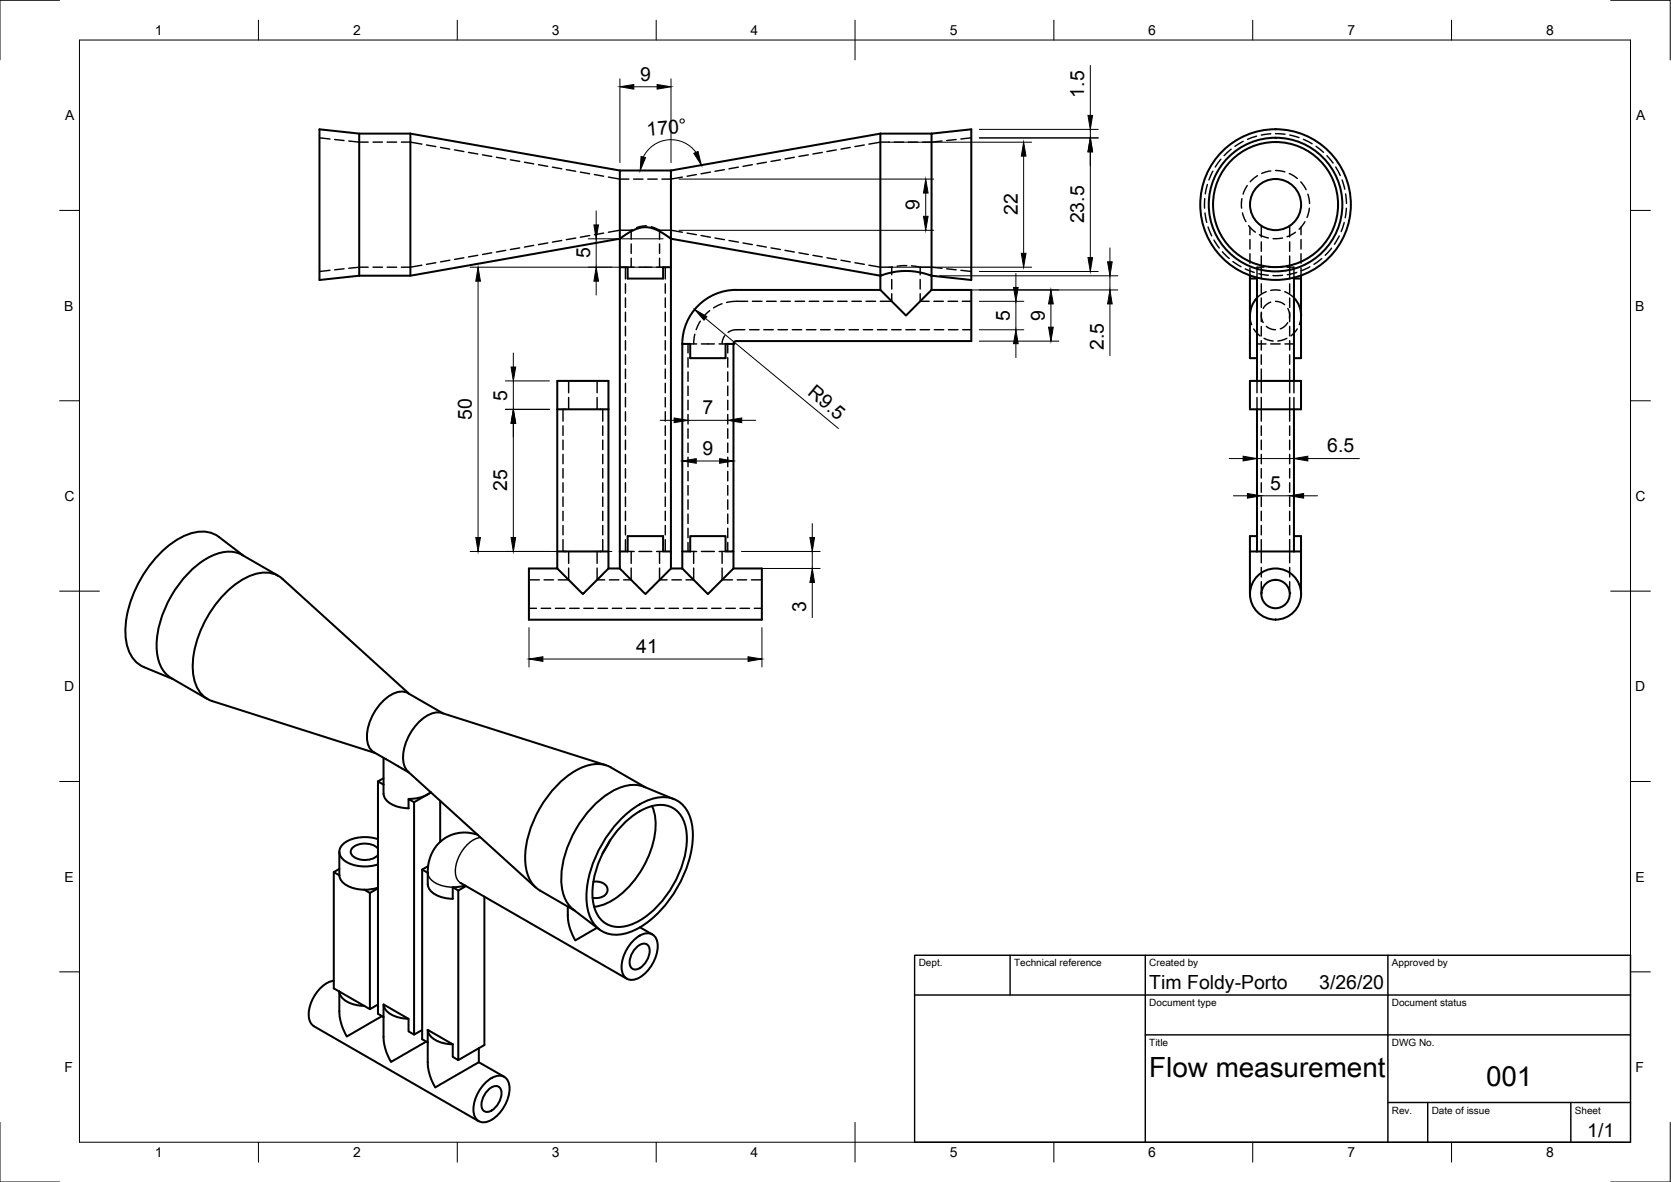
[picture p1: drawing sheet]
<svg xmlns="http://www.w3.org/2000/svg" width="420mm" height="297mm" viewBox="0 0 420 297" stroke-linecap="round" stroke-linejoin="round" font-family="sans-serif">
<!-- layer: Visible -->
<g fill="none" stroke="#000" stroke-width=".51">
<path d="M90.3 33.6v35.7M103.2 33.6h-12.9l-10-1.1v37.9l10-1.1M103.2 33.6v35.7M103.2 33.6l52.7 9.2M221.4 33.6v35.7l2.9-.9 2.9-.3 3.3 .2 3.7 1v-35.7M221.4 33.6h12.8M221.4 33.6l-52.7 9.2M234.2 33.6l10-1.1v37.9l-10-1.1v3.6M155.9 42.8v17.2l3.3-2.1 1.8-.7 1.1-.1 1.3 .1 1.5 .5 1.7 .8 2.1 1.5v-17.2M155.9 42.8h12.8M90.3 69.3h12.9l52.7-9.3v82.9M155.9 67.1h1.9v2.9h8.9v-2.9h2"/>
<path d="M221.4 72.9l6.4 6.4 6.4-6.4M221.4 72.9l-36.3-.1a13.6 13.6 0 0 0-13.5 13.6M221.4 72.9v-3.6l-52.7-9.3v82.9M234.2 72.9h10v12.8h-59.1a.71 .71 0 0 0-.7 .7M314.3 70h1.8M314.3 79.3v10.7h1.8M314.3 69.2v10.1M316.1 69.8v25.9M316.1 74.8l-.9 1.2-.6 1.2-.3 2.1M325.4 70h1.7M325.4 69.8v25.9M325.4 74.8l1.2 1.8 .4 1.3 .2 1.4"/>
<path d="M327.1 79.3v10.7h-1.7M327.1 69.2v10.1M171.6 86.4h1.9v3.6h8.9v-3.6h2v52.2h-2v-3.9h-8.9v3.9h-1.9M171.6 86.4v56.5M140.1 102.9h12.9M316.1 102.9h-1.8v-7.2h12.8v7.2h-1.7M316.1 102.9h9.3M316.1 102.9v35.7M325.4 102.9v35.7M55 134.9a8.2 8.2 0 0 0-8.4-.4 28.1 28.1 0 0 0-13.6 16.2 18.5 18.5 0 0 0-.4 13.4 7 7 0 0 0 3.6 3.5l7.2 3M55.1 134.9l6.1 4.8M140.1 138.6v4.3h-7.1v12.8h58.6v-12.8h-7.2"/>
<path d="M140.1 138.6v-42.9h12.9v47.2M140.1 138.6h12.9M155.9 138.6h1.9v-3.9h8.9v3.9h2M184.4 138.6v4.3M314.3 138.6h1.8M316.1 138.6h9.3M316.1 134.7h-1.8v14.6M325.4 138.6h1.7M325.4 134.7h1.7v14.6M70 144.7l-9.1-5.2a9.3 9.3 0 0 0-9.6 1.2 27.8 27.8 0 0 0-11.9 22.3 8.8 8.8 0 0 0 3.7 7.4l9.1 5.3M140.1 142.9l6.5 6.4 6.4-6.4M153 142.9h2.9"/>
<path d="M155.9 142.9l6.4 6.4 6.4-6.4M168.7 142.9h2.9M171.6 142.9l6.4 6.4 6.4-6.4M102.9 174.4l-31.9-28.9a7.4 7.4 0 0 0-7.9-.9 25.1 25.1 0 0 0-12.3 13 21.3 21.3 0 0 0-1.9 13.3 7.1 7.1 0 0 0 4.5 5.3l40.9 13M111.1 179.2l41.3 13.1M111.1 179.2a6.9 6.9 0 0 0-6.6 3.1 11.3 11.3 0 0 0-2.8 10.3l.9 1.3M111.4 179.3l-8.8-5.1a4.9 4.9 0 0 0-5.5 1.3 12.9 12.9 0 0 0-4.7 11 3.7 3.7 0 0 0 1.6 2.6l8.8 5M95 196.4l1.4 .8a4 4 0 0 0 1.6 4.6 8.6 8.6 0 0 0 4.7 1.3M96.4 195.6l-1.4 .8v58.4l1.4 .8M96.4 190.4v6.8M102.6 193.9l32.1 29.1M108.3 199.1a7.9 7.9 0 0 1-5.6 1.7"/>
<path d="M108.4 199.1l-4.3 2.5M161.9 197.7l7.6 3.2M161.9 197.7a10.1 10.1 0 0 0-9.3 2 28.1 28.1 0 0 0-11.5 21.3 9.6 9.6 0 0 0 3.1 7.6M162.3 197.9l-8.7-5.1a9.3 9.3 0 0 0-9.6 1.3 27.8 27.8 0 0 0-11.9 22.2 8.8 8.8 0 0 0 3.7 7.5M83.9 219.2v29.2l9.1 5.2 2-1.2M85.3 214.1v5.9M85.3 218.4l-1.4 .8 1.4 .8M85.3 220a4 4 0 0 0 3.2 3.1l3.1 .5M95 213.2a4.9 4.9 0 0 0-6.5 .1 1.65 1.65 0 0 0 1.2 2.5 5.1 5.1 0 0 0 5.3-.9M95 210.9a9.4 9.4 0 0 0-8.8 1.3 2.54 2.54 0 0 0 .6 4.2 9.9 9.9 0 0 0 8.2 .8M104.1 201.6v58.4l2.1-1.2M104.1 201.6l-1.4-.8v2.3"/>
<path d="M106.2 218.5l1.3 .8M107.5 219.3l.1 3a4 4 0 0 0 3.1 3.1l3.2 .5-.1-2.9M107.7 217.7l-1.5 .8v42.7l1.3 .8M110.7 201.2v10.3M120.1 209.8a9.3 9.3 0 0 0-12.5 9.5M153.5 211.1l-2 3.4M155.9 206.1a17.1 17.1 0 0 1 10.5-5.8 7.1 7.1 0 0 1 7.5 6.5 24.8 24.8 0 0 1-4 17 24.2 24.2 0 0 1-11.9 10.6 7.3 7.3 0 0 1-10.2-5.9 24.8 24.8 0 0 1 4-17.1l1.9-2.8zM156.2 207.6a15.1 15.1 0 0 1 9.9-5.3 6.3 6.3 0 0 1 6.3 5.5 22.3 22.3 0 0 1-4 16.1 21.1 21.1 0 0 1-10.3 8.6 6.5 6.5 0 0 1-8.8-5.1 22.3 22.3 0 0 1 4-16zM163.9 202.6a15.5 15.5 0 0 1-.4 11.6 23.4 23.4 0 0 1-11.1 12.9l-3 .8M93 224.4v29.2M95 223.1l-1.6 .4-1.8 .1M95 223.3l-2 1.1-1.4-.8"/>
<path d="M113.8 223l1.4 .8v42.6l-1.4-.8v-3.2M115.8 221.9l41.8 24.1M117 222.5l-3.1 .5M117.2 222.7l-2 1.1M121.8 225.3v37.3l-6.6 3.8M135.7 223.8l8.8 5M142.8 227.8a13.8 13.8 0 0 0 1.9 8.5l5.4-3.1M144.2 228.6l6.5 5M149.2 221.6a2.82 2.82 0 0 1 3.6 2 2.64 2.64 0 0 1-3.3 2.1l-.5-.1M159.4 236.2a4.4 4.4 0 0 1 4.4-1.5 3.5 3.5 0 0 1 1.5 4 9.7 9.7 0 0 1-5.3 7.3 2.68 2.68 0 0 1-2.8-.3 2.68 2.68 0 0 1-.9-2.7 10.2 10.2 0 0 1 3.1-6.8zM159.9 238.3a2.26 2.26 0 0 1 2.9-.9 4 4 0 0 1-1 5.1 2.26 2.26 0 0 1-2.9 .8 4 4 0 0 1 1-5zM160.9 233l3.1 1.8"/>
<path d="M83.9 246.5a8.6 8.6 0 0 0-6.1 6.9 4.2 4.2 0 0 0 1.2 4.5l41.4 23.9M91.6 252.8a6.5 6.5 0 0 1-6.2-3l-.1-.6v4.9a12.8 12.8 0 0 0 1.9 6.4l8.9-5.1M96.4 255.6v4.9a12.8 12.8 0 0 0 1.9 6.4l8.9-5.1M96.4 255.6v-3.2l6.3 3.6v3.2l1.4 .8M96.5 252.4a4 4 0 0 0 3.1 3.1l3.1 .5M107.5 258.8v8.1a12.8 12.8 0 0 0 1.9 6.4l11-6.4M107.5 258.8l6.3 3.6M107.6 258.8a4 4 0 0 0 3.1 3.1l3.2 .5M120.4 266.9l6.4 3.7M120.4 263.4v3.5M122.1 272a4.4 4.4 0 0 1 4.4-1.5 3.5 3.5 0 0 1 1.6 3.9 9.7 9.7 0 0 1-5.3 7.4 2.68 2.68 0 0 1-2.8-.3 2.68 2.68 0 0 1-1-2.7 10.2 10.2 0 0 1 3.1-6.8zM122.6 274.1a2.26 2.26 0 0 1 2.9-.9 4 4 0 0 1-.9 5.1 2.26 2.26 0 0 1-3 .8 4 4 0 0 1 1-5z"/>
<circle cx="320.7" cy="51.4" r="15.7"/>
<circle cx="320.7" cy="51.4" r="16.8"/>
<circle cx="320.7" cy="51.4" r="6.4"/>
<circle cx="320.7" cy="51.4" r="18.9"/>
<circle cx="320.7" cy="149.3" r="3.6"/>
<circle cx="320.7" cy="149.3" r="6.4"/>
</g>
<!-- layer: Hidden -->
<g fill="none" stroke="#000" stroke-width=".36">
<path d="M80.3 34.6l2.7 .3M84.1 35.1l2.4 .2M87.7 35.4l2.6 .3h2.3M93.8 35.7h2.4M97.3 35.7h2.4M100.9 35.7h2.3l2.9 .5M107.2 36.4l2.4 .4M110.8 37l2.3 .5M114.3 37.7l2.3 .4M117.8 38.3l2.3 .4M121.3 38.9l2.4 .4M124.8 39.5l2.4 .4"/>
<path d="M199.7 39.5l-2.3 .4M203.2 38.9l-2.3 .4M206.8 38.3l-2.4 .4M210.3 37.7l-2.4 .4M213.8 37l-2.3 .5M217.3 36.4l-2.3 .4M223.6 35.7h-2.2l-2.9 .5M224.8 35.7h2.4M228.4 35.7h2.4M236.9 35.4l-2.7 .3h-2.2M240.4 35.1l-2.4 .2M244.2 34.6l-2.6 .3"/>
<path d="M309.6 37.5l-1.8 1.6M312.6 35.5l-2.1 1.3M316 34.2l-2.3 .8M319.5 33.6l-2.4 .3M320.7 33.6l2.4 .1M324.3 33.9l2.3 .7M327.7 35l2.2 1.1M330.9 36.8l1.9 1.5M333.7 39.1l1.5 1.9M128.3 40.2l2.4 .4M131.9 40.8l2.3 .4M135.4 41.4l2.3 .4"/>
<path d="M138.9 42l2.3 .4M142.4 42.6l2.4 .4M144.8 59.8l-2.4 .4M145.9 43.3l2.4 .4M148.3 59.2l-2.4 .4M149.5 43.9l2.3 .4M151.8 58.6l-2.3 .4M153 44.5l2.9 .5h2.2M158.7 57.9v2.2M158.7 57.9h-2.8l-2.9 .5M159 57.7l-.3 .2M159.3 45h2.4"/>
<path d="M162.6 56.8h-1.2l-1.3 .4M162.9 45h2.3M163.8 57l2 .9M165.8 57.9v2.2M165.8 57.9h2.9l2.9 .5M171.6 44.5l-2.9 .5h-2.3M172.8 58.6l2.3 .4M175.1 43.9l-2.3 .4M176.3 59.2l2.3 .4M178.6 43.3l-2.3 .4M179.8 59.8l2.3 .4M182.1 42.6l-2.3 .4"/>
<path d="M185.7 42l-2.4 .4M189.2 41.4l-2.4 .4M192.7 40.8l-2.3 .4M196.2 40.2l-2.3 .4M302.9 49.9v2.4M303 53.5l.4 2.4M303.6 46.4l-.5 2.3M303.8 57.1l.9 2.2M305 43l-1 2.2M307 40l-1.4 2M312.3 49.9l-.1 2.4M312.4 53.5l.9 2.2"/>
<path d="M313.6 46.6l-1 2.2M313.9 56.7l1.8 1.6M314.3 57.1v1.9M316.2 44.2l-1.9 1.5M316.7 59l2.2 .8M317.1 56.8v2.8M319.5 43l-2.3 .6M320.7 42.8l2.4 .4M322.5 59.8l-2.4 .2M324.2 43.6l2 1.3M324.3 56.8v2.8M325.7 58.4l-2.1 1.1"/>
<path d="M327.1 45.7l1.3 2M327.1 57.1v1.9M328.1 55.7l-1.5 1.9M328.8 48.8l.5 2.3M329.2 52.3l-.5 2.3M335.9 42l1.1 2.1M336.7 59.3l-1.2 2.1M337.5 45.2l.6 2.3M338 55.9l-.8 2.3M338.3 48.7l.3 2.4M338.5 52.3l-.3 2.4M83 67.9l-2.7 .3"/>
<path d="M86.5 67.5l-2.4 .3M92.6 67.1h-2.3l-2.6 .3M93.8 67.1h2.4M97.3 67.1h2.4M106.1 66.6l-2.9 .5h-2.3M109.6 66l-2.4 .4M113.1 65.4l-2.3 .4M116.6 64.8l-2.3 .4M120.1 64.2l-2.3 .4M123.7 63.5l-2.4 .5M127.2 62.9l-2.4 .4M130.7 62.3l-2.4 .4"/>
<path d="M134.2 61.7l-2.3 .4M137.7 61.1l-2.3 .4M141.2 60.4l-2.3 .4M157.3 67.1v3M157.3 71.3v2.4M157.3 74.9v2.4M157.3 78.5v2.3M157.8 67.1h1.6M158.7 61.3v2.4M158.7 64.9v2.2M160.7 67.1h3.2M165.1 67.1h1.6"/>
<path d="M165.8 61.3v2.4M165.8 64.9v2.2M167.3 67.1v3M167.3 71.3v2.4M167.3 74.9v2.4M167.3 78.5v2.3M178.5 78.1l-1.7 1.6M181.5 76.3l-2.1 1.1M183.3 60.4l2.4 .4M186.8 61.1l2.4 .4M188 75.7a17.1 17.1 0 0 0-5.3 .3M189.2 75.7h2.4"/>
<path d="M190.4 61.7l2.3 .4M192.8 75.7h2.4M193.9 62.3l2.3 .4M196.3 75.7h2.4M197.4 62.9l2.3 .4M199.9 75.7h2.4M200.9 63.5l2.3 .5M203.5 75.7h2.4M204.4 64.2l2.4 .4M207.1 75.7h2.3M207.9 64.8l2.4 .4M210.6 75.7h2.4"/>
<path d="M211.5 65.4l2.3 .4M214.2 75.7h2.4M215 66l2.3 .4M217.8 75.7h2.4M218.5 66.6l2.9 .5h2.8M224.2 73.8v1.9h-2.9M224.2 67.1v2M224.2 70.2v2.4M224.4 67.1h-.2M228 66.7l-2.4 .2M229.2 66.8l2.2 .3M231.4 67.1h2.8l2.7 .3"/>
<path d="M231.4 73.8v1.9h2.2M231.4 67.1v2M231.4 70.2v2.4M234.8 75.7h2.4M238 67.5l2.4 .3M238.4 75.7h2.4M241.6 67.9l2.6 .3M242 75.7h2.2M305.2 60.3l1.4 2M307.4 63.3l1.7 1.7M310 65.7l2 1.3M313.1 67.6l2.3 .9"/>
<path d="M314.3 79.3l.4 2.3M314.3 60.2v2.4M314.3 63.8v2.4M314.3 67.3v1.9M316.5 68.8l2.4 .4M317.1 60.8v2.3M317.1 64.3v5.8M317.1 71.3v2.4M317.1 74.9v2.4M317.1 78.5v2.3M317.2 78.7v1l.4 1.4M317.8 67.1h-1.7v2.7"/>
<path d="M318.4 73.3l-1.3 .7-1 .9M319 67.1h3.4M319.5 75.9l-1.3 .8-.6 .8M319.5 73h2.4M320.7 75.7l1.1 .2 1.2 .7M322.5 69.2l-2.4 .1M323 73.3l1.3 .7 1.1 .9M323.6 67.1h1.8v2.7M323.8 77.5l.4 1.1v1.3M324.3 60.8v2.3M324.3 64.3v5.8M324.3 71.3v2.4"/>
<path d="M324.3 74.9v2.4M324.3 78.5v2.3M326.1 68.5l-2.4 .5M327.1 79.3l-.4 2.3M327.1 60.2v2.4M327.1 63.8v2.4M327.1 67.3v1.9M329.4 67l-2.2 1.1M332.3 65l-1.9 1.4M334.8 62.4l-1.6 1.8M143 95.7v3M143 99.9v3"/>
<path d="M150.1 95.7v3M150.1 99.9v3M157.3 82v2.4M157.3 85.6v2.4M157.3 89.2v2.4M157.3 92.7v2.4M157.3 96.3v2.4M157.3 99.9v2.4M167.3 82v2.4M167.3 85.6v2.4M167.3 89.2v2.4M167.3 92.7v2.4"/>
<path d="M167.3 96.3v2.4M167.3 99.9v2.4M173 86.4v2.3M173 89.9v2.4M173 93.5v2.3M173 97v2.4M173.5 86.4h1.7M174.7 84l-.3 2.4M176.1 80.7l-1.1 2.2M176.4 86.4h3.2M180.8 86.4h1.6M182.2 84.4l-.5 1-.1 1"/>
<path d="M183 86.4v2.3M183 89.9v2.4M183 93.5v2.3M183 97v2.4M187.3 82.9a6.6 6.6 0 0 0-3.7 .3l-.5 .3M188.5 82.9h2.4M192 82.9h2.4M195.6 82.9h2.4M199.2 82.9h2.4M202.8 82.9h2.3M206.3 82.9h2.4M209.9 82.9h2.4"/>
<path d="M213.5 82.9h2.4M217.1 82.9h2.3M220.6 82.9h2.4M224.2 82.9h2.4M227.8 82.9h2.3M231.4 82.9h2.3M234.9 82.9h2.4M238.5 82.9h2.4M242.1 82.9h2.1M315.2 82.7l1.6 1.7M316.1 86.4h2.2M316.1 95.7v3"/>
<path d="M316.1 99.9v3M317.1 82v2.4M317.1 85.6v2.4M317.1 89.2v2.4M317.1 92.7v6M317.1 99.9v5.9M317.8 85l2.3 .7M318.4 82l1 .6 1.3 .3M319.5 86.4h2.4M323.1 86.4h2.3M323.6 85l-2.3 .7M323.8 81.1l-.8 .9-1.1 .6"/>
<path d="M324.3 82v2.4M324.3 85.6v2.4M324.3 89.2v2.4M324.3 92.7v6M324.3 99.9v5.9M325.4 95.7v3M325.4 99.9v3M326.2 82.7l-1.6 1.7M141.6 102.9v2.9M141.6 107v2.4M141.6 110.6v2.4M141.6 114.2v2.4"/>
<path d="M141.6 117.8v2.3M151.6 102.9v2.9M151.6 107v2.4M151.6 110.6v2.4M151.6 114.2v2.4M151.6 117.8v2.3M157.3 103.5v2.3M157.3 107v2.4M157.3 110.6v2.4M157.3 114.2v2.4M157.3 117.8v2.3M167.3 103.5v2.3"/>
<path d="M167.3 107v2.4M167.3 110.6v2.4M167.3 114.2v2.4M167.3 117.8v2.3M173 100.6v2.4M173 104.2v2.4M173 107.7v2.4M173 111.3v2.4M173 114.9v2.4M173 118.5v2.3M183 100.6v2.4M183 104.2v2.4"/>
<path d="M183 107.7v2.4M183 111.3v2.4M183 114.9v2.4M183 118.5v2.3M317.1 107v2.4M317.1 110.6v2.4M317.1 114.2v2.4M317.1 117.8v2.3M324.3 107v2.4M324.3 110.6v2.4M324.3 114.2v2.4M324.3 117.8v2.3"/>
<path d="M141.6 121.3v2.4M141.6 124.9v2.4M141.6 128.5v2.3M141.6 132v2.4M141.6 135.6v3M143 138.6v3M150.1 138.6v3M151.6 121.3v2.4M151.6 124.9v2.4M151.6 128.5v2.3M151.6 132v2.4M151.6 135.6v3"/>
<path d="M157.3 121.3v2.4M157.3 124.9v2.4M157.3 128.5v2.3M157.3 132v2.4M157.3 135.6v3M157.8 138.6h1.6M158.7 138.6v3M160.7 138.6h3.2M165.1 138.6h1.6M165.8 138.6v3M167.3 121.3v2.4M167.3 124.9v2.4"/>
<path d="M167.3 128.5v2.3M167.3 132v2.4M167.3 135.6v3M173 122v2.4M173 125.6v2.4M173 129.2v2.4M173 132.7v2.4M173 136.3v2.3M173.5 138.6h1.7M174.4 138.6v3M176.4 138.6h3.2M180.8 138.6h1.6"/>
<path d="M181.6 138.6v3M183 122v2.4M183 125.6v2.4M183 129.2v2.4M183 132.7v2.4M183 136.3v2.3M317.1 121.3v2.4M317.1 124.9v2.4M317.1 128.5v2.3M317.1 132v2.4M317.1 135.6v5.8M324.3 121.3v2.4"/>
<path d="M324.3 124.9v2.4M324.3 128.5v2.3M324.3 132v2.4M324.3 135.6v5.8M133 145.7h2.6M133 152.9h1.9M136.1 152.9h2.4M136.8 145.7h2.4M139.7 152.9h2.3M143 142.8v2.9h-2.6M143.2 152.9h2.4M146.3 149h.6"/>
<path d="M146.8 152.9h2.4M150.1 142.8v2.9h1.9M150.4 152.9h2.4M153.2 145.7h2.4M153.9 152.9h2.4M157.5 152.9h2.4M158.7 142.8v2.9h-1.9M161.1 152.9h2.4M164.7 152.9h2.3M165.8 142.8v2.9h1.9M168.2 152.9h2.4M168.9 145.7h2.4"/>
<path d="M171.8 152.9h2.4M174.4 142.8v2.9h-1.9M175.4 152.9h2.4M178.9 152.9h2.4M181.6 142.8v2.9h2.6M182.5 152.9h2.4M185.4 145.7h2.3M186.1 152.9h2.4M188.9 145.7h2.7M189.7 152.9h1.9M317.1 142.6v2.4M317.1 146.2v3.1"/>
<path d="M324.3 142.6v2.4M324.3 146.2v3.1"/>
</g>
<!-- layer: Visible -->
<circle cx="184.4" cy="86.4" r=".25" fill="#000"/>
<!-- layer: Hidden -->
<g fill="#000">
<circle cx="317.1" cy="149" r=".18"/>
<circle cx="324.3" cy="149" r=".18"/>
</g>
<!-- layer: Visible Narrow -->
<path d="M107.6 219.3a4 4 0 0 0 3.1 3.1l3.2 .6M120.9 210.5a8.6 8.6 0 0 0-6.2 6.8 4.2 4.2 0 0 0 1.1 4.6" fill="none" stroke="#000" stroke-width=".36"/>
<!-- layer: Border -->
<g fill="none" stroke="#000" stroke-width=".25">
<path d="M15 .1h-15v15M20 10.1h390v276.9h-390zM65 5.1v5M115 5.1v5M165 5.1v5M215 5.1v10M265 5.1v5M315 5.1v5M365 5.1v5M405 .1h15v15M15 52.9h5M410 52.9h5"/>
<path d="M15 100.7h5M410 100.7h5M15 148.6h10M405 148.6h10M15 196.4h5M410 196.4h5M15 244.2h5M410 244.2h5M0 282.1v14.9h15M65 287v5M115 287v5M165 287v5"/>
<path d="M215 282.1v9.9M265 287v5M315 287v5M365 287v5M420 282.1v14.9h-15"/>
</g>
<!-- layer: TitleBlock -->
<path d="M230 240.1h180v46.9h-180zM230 250h180M254 240.1v9.9M288 240.1v46.9M349 240.1v46.9M288 260.1h122M349 277.1h61M359 277.1v9.9M395 277.1v9.9" fill="none" stroke="#000" stroke-width=".36"/>
<!-- layer: Dimensions -->
<g fill="none" stroke="#000" stroke-width=".25">
<path d="M155.9 19.8v21.1M168.7 19.8v21.1M274.2 16.5v12.5M159.4 21.8h5.8M175 38.3a7.8 7.8 0 0 0-13.2 1.1M223.4 35.7h36M246.2 34.7h29.9M246.2 32.5h29.9M257.4 39.2v24.5M274.2 32.5v2.2M274.2 38.1v26.6M149.9 53v3.5"/>
<path d="M170.7 45h64.1M170.7 57.9h64.1M232.8 48.5v5.9M118.2 67.1h48.5M120.2 70.7v64.4M147.9 60h18.8M149.9 60v7.1M149.9 70.7v3.5M223.4 67.1h36M236.2 72.9h44.9M236.2 69.3h44.9M246.2 68.2h29.9"/>
<path d="M246.2 75.7h11.2M255.4 68.7v3.5M255.4 75.7v7.2M264.2 76.4v5.8M279.1 62.3v3.5M279.1 69.3v3.6M279.1 76.4v13M127.1 95.7h11.1M129.1 88.7v3.5M129.1 95.7v7.2M177.4 80l33.4 27.7M246.2 82.9h11.2"/>
<path d="M246.2 85.7h20M255.4 86.4v3.5M127.1 102.9h11.1M129.1 106.4v28.7M166 105.6h3.5M173 105.6h10M175.1 115.9h5.8M186.5 105.6h3.5M309.1 115.2h3.5M316.1 115.2h9.3M328.8 115.2h13M118.2 138.6h35.7"/>
<path d="M186.4 138.6h19.8M204.2 131.6v3.5M204.2 138.6v4.3M310.1 124.6h3.5M317.1 124.6h7.2M327.8 124.6h3.5M133 157.7v9.9M186.4 142.9h19.8M191.6 157.7v9.9M204.2 146.4v8.8M136.5 165.6h51.6"/>
</g>
<g fill="#000" stroke="#000" stroke-width=".25">
<path d="M155.9 21.8l3.5-.6v1.2zM161.2 39.3l1.1 .3-1.3 3.3zM165.2 21.2l3.5 .6-3.5 .6zM174.5 38.5l1-.4 .9 3.4zM257.4 35.7l.6 3.5h-1.2zM274.2 34.7l.5 3.4h-1.1zM273.6 29h1.1l-.5 3.5zM149.3 56.5h1.2l-.6 3.5zM232.8 45l.6 3.5h-1.2zM232.2 54.4h1.2l-.6 3.5zM120.2 67.1l.6 3.6h-1.2zM149.9 67.1l.6 3.6h-1.2z"/>
<path d="M174.7 77.8l3.1 1.8-.8 .9zM254.8 72.2h1.2l-.6 3.5zM256.8 63.7h1.2l-.6 3.4zM264.2 72.9l.6 3.5h-1.1zM273.6 64.7h1.1l-.5 3.5zM278.5 65.8h1.2l-.6 3.5zM279.1 72.9l.6 3.5h-1.2zM128.5 92.2h1.2l-.6 3.5zM255.4 82.9l.6 3.5h-1.2zM263.7 82.2h1.1l-.6 3.5zM129.1 102.9l.6 3.5h-1.2zM169.5 105l3.5 .6-3.5 .6z"/>
<path d="M171.6 115.9l3.5-.6v1.1zM180.9 115.3l3.5 .6-3.5 .5zM183 105.6l3.5-.6v1.2zM312.6 114.6l3.5 .6-3.5 .6zM325.4 115.2l3.4-.6v1.2zM119.6 135.1h1.2l-.6 3.5zM128.5 135.1h1.2l-.6 3.5zM203.6 135.1h1.2l-.6 3.5zM313.6 124l3.5 .6-3.5 .6zM324.3 124.6l3.5-.6v1.2zM204.2 142.9l.6 3.5h-1.2zM133 165.6l3.5-.6v1.2z"/>
<path d="M188.1 165l3.5 .6-3.5 .6z"/>
</g>
<g font-size="7">
<text x="289" y="270.6">Flow measurement</text>
<text x="373.7" y="272.9">001</text>
</g>
<g font-size="4.9">
<text x="160.9" y="20.3">9</text>
<text x="272.6" y="24.5" transform="rotate(-90 272.6 24.5)">1.5</text>
<text x="162.8" y="34.1" transform="rotate(-5 162.8 34.1)">170°</text>
<text x="231.2" y="52.8" transform="rotate(-90 231.2 52.8)">9</text>
<text x="255.9" y="54.1" transform="rotate(-90 255.9 54.1)">22</text>
<text x="272.6" y="56.1" transform="rotate(-90 272.6 56.1)">23.5</text>
<text x="148.4" y="64.9" transform="rotate(-90 148.4 64.9)">5</text>
<text x="253.9" y="80.7" transform="rotate(-90 253.9 80.7)">5</text>
<text x="262.7" y="80.7" transform="rotate(-90 262.7 80.7)">9</text>
<text x="277.5" y="88" transform="rotate(-90 277.5 88)">2.5</text>
<text x="127.5" y="100.7" transform="rotate(-90 127.5 100.7)">5</text>
<text x="202.8" y="99.1" transform="rotate(40 202.8 99.1)">R9.5</text>
<text x="118.7" y="105.6" transform="rotate(-90 118.7 105.6)">50</text>
<text x="176.6" y="104.1">7</text>
<text x="333.7" y="113.7">6.5</text>
<text x="176.6" y="114.3">9</text>
<text x="127.5" y="123.4" transform="rotate(-90 127.5 123.4)">25</text>
<text x="319.3" y="123">5</text>
<text x="202.7" y="153.9" transform="rotate(-90 202.7 153.9)">3</text>
<text x="160" y="164.1">41</text>
<text x="289" y="248.5">Tim Foldy-Porto</text>
<text x="331.7" y="248.5">3/26/20</text>
<text x="399.1" y="285.7">1/1</text>
</g>
<g font-size="3.5">
<text x="39" y="8.8">1</text>
<text x="88.8" y="8.8">2</text>
<text x="138.8" y="8.8">3</text>
<text x="188.7" y="8.8">4</text>
<text x="238.8" y="8.8">5</text>
<text x="288.7" y="8.8">6</text>
<text x="338.8" y="8.8">7</text>
<text x="388.8" y="8.8">8</text>
<text x="16.4" y="30.2">A</text>
<text x="411.4" y="30.2">A</text>
<text x="16.2" y="78">B</text>
<text x="411.2" y="78">B</text>
<text x="16.2" y="125.9">C</text>
<text x="411.2" y="125.9">C</text>
<text x="16.2" y="173.7">D</text>
<text x="411.2" y="173.7">D</text>
<text x="16.2" y="221.6">E</text>
<text x="411.2" y="221.6">E</text>
<text x="16.2" y="269.4">F</text>
<text x="411.2" y="269.4">F</text>
<text x="39" y="290.8">1</text>
<text x="88.8" y="290.8">2</text>
<text x="138.8" y="290.8">3</text>
<text x="188.7" y="290.8">4</text>
<text x="238.8" y="290.8">5</text>
<text x="288.7" y="290.8">6</text>
<text x="338.8" y="290.8">7</text>
<text x="388.8" y="290.8">8</text>
</g>
<g font-size="2.5">
<text x="231" y="242.9">Dept.</text>
<text x="255" y="242.9">Technical reference</text>
<text x="289" y="242.9">Created by</text>
<text x="350" y="242.9">Approved by</text>
<text x="289" y="252.8">Document type</text>
<text x="350" y="252.8">Document status</text>
<text x="289" y="262.9">Title</text>
<text x="350" y="262.9">DWG No.</text>
<text x="350" y="279.9">Rev.</text>
<text x="360" y="279.9">Date of issue</text>
<text x="396" y="279.9">Sheet</text>
</g>
</svg>
